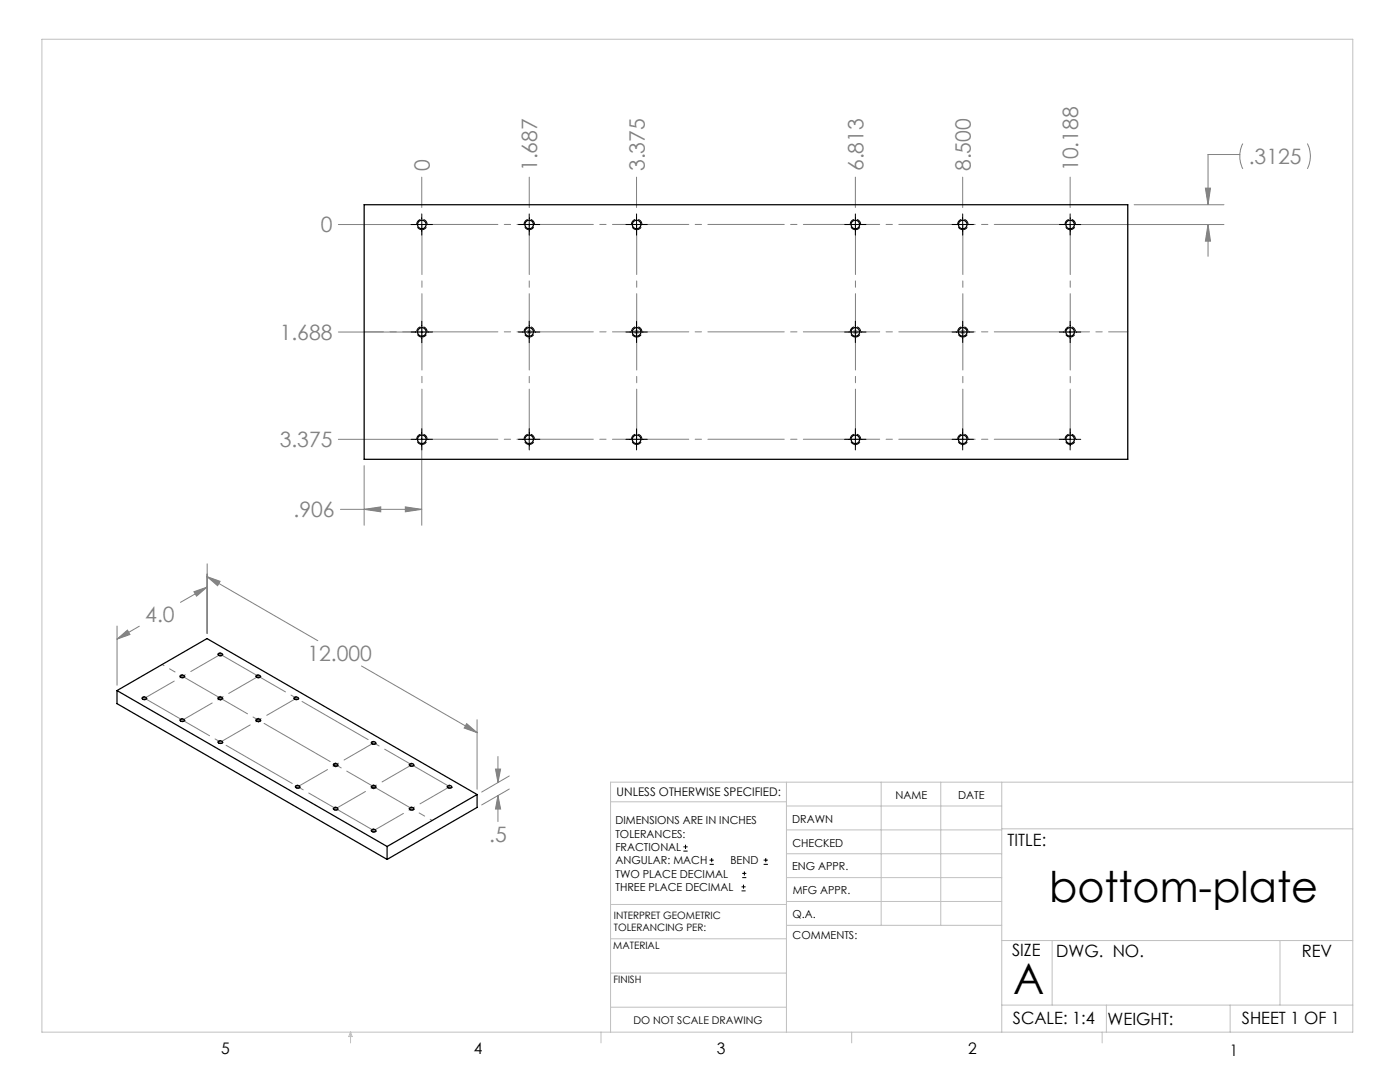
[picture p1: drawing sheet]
<svg xmlns="http://www.w3.org/2000/svg" width="279mm" height="216mm" viewBox="0 0 279 216" stroke-linecap="round" stroke-linejoin="round" font-family="sans-serif">
<g fill="none" stroke="#000" stroke-width=".2">
<path d="M82.1 44.8h4.2M84.2 42.7v4.2M103.5 44.8h4.2M105.6 42.7v4.2M124.9 44.8h4.3M127 42.7v4.2M168.6 44.8h4.2M170.7 42.7v4.2M190 44.8h4.3M192.1 42.7v4.2M211.4 44.8h4.3M213.6 42.7v4.2"/>
<path d="M82.1 66.3h4.2M84.2 64.1v4.3M103.5 66.3h4.2M105.6 64.1v4.3M124.9 66.3h4.3M127 64.1v4.3M168.6 66.3h4.2M170.7 64.1v4.3M190 66.3h4.3M192.1 64.1v4.3M211.4 66.3h4.3M213.6 64.1v4.3"/>
<path d="M82.1 87.7h4.2M84.2 85.5v4.3M103.5 87.7h4.2M105.6 85.5v4.3M124.9 87.7h4.3M127 85.5v4.3M168.6 87.7h4.2M170.7 85.5v4.3M190 87.7h4.3M192.1 85.5v4.3M211.4 87.7h4.3M213.6 85.5v4.3"/>
<path d="M136.4 169.8h.8M136.4 169h.8M136.8 168.6v.8M141.6 172.5h.9M141.6 171.6h.9M142 171.2v.8M148 177.8h.8M148 177h.8M148.1 175.1h.8M148.1 174.3h.8M148.4 176.5v.8M148.6 173.9v.8"/>
<path d="M152.4 172.5h.8M152.4 171.6h.8M152.8 171.2v.8"/>
</g>
<g fill="none" stroke="#808080" stroke-width=".2">
<path d="M84.2 35.3v6.1M105.6 35.3v6.1M127 35.3v6.1M170.7 35.3v6.1M192.1 35.3v6.1M213.6 35.3v6.1M240.6 37.5h1l-.5 3.4zM247.4 30.8h-6.3v10.1M248 28.6a5.6 5.6 0 0 0 0 5.1M260.9 28.6a5.6 5.6 0 0 1 0 5.1M67.5 44.8h15.4M214.8 44.8h29.5"/>
<path d="M226.3 40.9h18M241.1 44.8l.5 3.3h-1zM241.1 44.8v6.4M67.5 66.3h15.4M105.1 66.3h1M105.3 65.9l.7 .7M105.6 65.7v1M106 65.9l-.7 .7M126.5 66.3h1.1M126.7 65.9l.7 .7M127 65.7v1M127.4 65.9l-.7 .7"/>
<path d="M170.2 66.3h1M170.4 65.9l.7 .7M170.7 65.7v1M171.1 65.9l-.7 .7M191.6 66.3h1.1M191.8 65.9l.7 .7M192.1 65.7v1M192.5 65.9l-.7 .7M67.5 87.7h15.4M72.7 92.9v11.9M84.2 88.9v15.9M38.7 118.1l2.6-.9-2.1 1.8z"/>
<path d="M41.3 114.5v11.9M41.3 117.2l-5.3 3M41.3 115.1l2.6 .9-.5 .9zM41.3 112.5v13.9M41.3 115.1l22.1 12.7M67.9 101.6h16.3M72.7 101.6l3.3-.5v1zM80.9 101.1l3.3 .5-3.3 .5zM23.4 127.5l2-1.8 .5 .9zM23.4 124.9v11.8M27.8 125l-4.4 2.5M43.5 139.3h1"/>
<path d="M43.6 139l.7 .7M44 138.9v.9M44.3 139l-.7 .7M72.1 132.9l23.1 13.3M51 143.7h1.1M51.2 143.4l.7 .7M51.6 143.2v1M51.9 143.4l-.7 .7M66.5 152.6h1M66.6 152.3l.7 .7M67 152.1v1M67.3 152.3l-.7 .7"/>
<path d="M74.1 157h1M74.2 156.6l.7 .7M74.6 156.5v1M74.9 156.6l-.7 .7M93.1 144.4l2.1 1.8-2.6-.9zM95.2 143.6v13.9M98.9 153.5h1l-.5 2.6zM99.4 158.7l.5 2.7h-1zM99.4 151v5.1M99.4 158.7v5.2M101.6 154.8l-5.5 3.2M101.6 157.4l-5.5 3.2"/>
</g>
<g fill="none" stroke="#000" stroke-width=".2" stroke-dasharray="1.3 .6" stroke-dashoffset=".2" stroke-linecap="butt">
<path d="M84.2 45.8a1.04 1.04 0 0 1-.9-1.5 1.04 1.04 0 0 1 1.8-.1 1.04 1.04 0 0 1-.8 1.6h-.1M105.6 45.8a1.04 1.04 0 0 1-.9-1.5 1.04 1.04 0 0 1 1.8-.1 1.04 1.04 0 0 1-.7 1.6h-.2M127.1 45.8a1.04 1.04 0 0 1-1-1.5 1.04 1.04 0 0 1 1.8-.1 1.04 1.04 0 0 1-.7 1.6h-.1M170.7 45.8a1.04 1.04 0 0 1-.9-1.5 1.04 1.04 0 0 1 1.8-.1 1.04 1.04 0 0 1-.7 1.6h-.2M192.2 45.8a1.04 1.04 0 0 1-1-1.5 1.04 1.04 0 0 1 1.8-.1 1.04 1.04 0 0 1-.7 1.6h-.1M213.6 45.8a1.04 1.04 0 0 1-.9-1.5 1.04 1.04 0 0 1 1.7-.1 1.04 1.04 0 0 1-.7 1.6h-.1M84.2 67.3a1.04 1.04 0 0 1-.9-1.6 1.04 1.04 0 0 1 1.8-.1 1.04 1.04 0 0 1-.8 1.6l-.1 .1M105.6 67.3a1.04 1.04 0 0 1-.9-1.6 1.04 1.04 0 0 1 1.8-.1 1.04 1.04 0 0 1-.7 1.6l-.2 .1M127.1 67.3a1.04 1.04 0 0 1-1-1.6 1.04 1.04 0 0 1 1.8-.1 1.04 1.04 0 0 1-.7 1.6l-.1 .1M170.7 67.3a1.04 1.04 0 0 1-.9-1.6 1.04 1.04 0 0 1 1.8-.1 1.04 1.04 0 0 1-.7 1.6l-.2 .1M192.2 67.3a1.04 1.04 0 0 1-1-1.6 1.04 1.04 0 0 1 1.8-.1 1.04 1.04 0 0 1-.7 1.6l-.1 .1M213.6 67.3a1.04 1.04 0 0 1-.9-1.6 1.04 1.04 0 0 1 1.7-.1 1.04 1.04 0 0 1-.7 1.6l-.1 .1"/>
<path d="M84.2 88.7a1.04 1.04 0 0 1-.9-1.5 1.04 1.04 0 0 1 1.8-.2 1.04 1.04 0 0 1-.8 1.7h-.1M105.6 88.7a1.04 1.04 0 0 1-.9-1.5 1.04 1.04 0 0 1 1.8-.2 1.04 1.04 0 0 1-.7 1.7h-.2M127.1 88.7a1.04 1.04 0 0 1-1-1.5 1.04 1.04 0 0 1 1.8-.2 1.04 1.04 0 0 1-.7 1.7h-.1M170.7 88.7a1.04 1.04 0 0 1-.9-1.5 1.04 1.04 0 0 1 1.8-.2 1.04 1.04 0 0 1-.7 1.7h-.2M192.2 88.7a1.04 1.04 0 0 1-1-1.5 1.04 1.04 0 0 1 1.8-.2 1.04 1.04 0 0 1-.7 1.7h-.1M213.6 88.7a1.04 1.04 0 0 1-.9-1.5 1.04 1.04 0 0 1 1.7-.2 1.04 1.04 0 0 1-.7 1.7h-.1"/>
</g>
<g fill="none" stroke="#000" stroke-width=".2" stroke-dasharray="1.3 .6" stroke-dashoffset=".3" stroke-linecap="butt">
<path d="M28.5 139.5a.32 .32 0 0 1-.1-.4 .32 .32 0 0 1 .5-.1 .35 .35 0 0 1 .5 .3 .35 .35 0 0 1-.5 .3l-.4-.1M36.1 135.2a.32 .32 0 0 1-.1-.5 .32 .32 0 0 1 .4-.1 .35 .35 0 0 1 .5 .3 .35 .35 0 0 1-.5 .3h-.3M43.6 139.5a.32 .32 0 0 1 0-.4 .32 .32 0 0 1 .4-.1 .35 .35 0 0 1 .5 .3 .35 .35 0 0 1-.5 .3l-.4-.1M43.6 130.8a.32 .32 0 0 1 0-.4 .32 .32 0 0 1 .4-.1 .35 .35 0 0 1 .5 .3 .35 .35 0 0 1-.5 .3l-.4-.1M51.2 135.2a.32 .32 0 0 1-.1-.5 .32 .32 0 0 1 .5-.1 .35 .35 0 0 1 .5 .3 .35 .35 0 0 1-.5 .3h-.4M58.8 139.5a.32 .32 0 0 1-.1-.4 .32 .32 0 0 1 .5-.1 .35 .35 0 0 1 .5 .3 .35 .35 0 0 1-.5 .3l-.4-.1M36.1 143.9a.32 .32 0 0 1-.1-.4 .32 .32 0 0 1 .4-.1 .35 .35 0 0 1 .5 .3 .35 .35 0 0 1-.5 .3l-.3-.1M43.6 148.3a.32 .32 0 0 1 0-.5 .32 .32 0 0 1 .4 0 .35 .35 0 0 1 .5 .3 .35 .35 0 0 1-.5 .3l-.4-.1M51.2 143.9a.32 .32 0 0 1 0-.4 .32 .32 0 0 1 .4-.1 .35 .35 0 0 1 .5 .3 .35 .35 0 0 1-.5 .3l-.4-.1M59.1 157.2a.32 .32 0 0 1-.1-.4 .32 .32 0 0 1 .4-.1 .35 .35 0 0 1 .6 .3 .35 .35 0 0 1-.6 .3l-.3-.1M66.6 152.8a.32 .32 0 0 1 0-.4 .32 .32 0 0 1 .4-.1 .35 .35 0 0 1 .5 .3 .35 .35 0 0 1-.5 .3l-.4-.1M74.2 157.2a.32 .32 0 0 1 0-.4 .32 .32 0 0 1 .4-.1 .35 .35 0 0 1 .5 .3 .35 .35 0 0 1-.5 .3l-.4-.1"/>
<path d="M74.2 148.4a.32 .32 0 0 1 0-.4 .32 .32 0 0 1 .4-.1 .35 .35 0 0 1 .5 .3 .35 .35 0 0 1-.5 .3l-.4-.1M81.8 152.8a.32 .32 0 0 1-.1-.4 .32 .32 0 0 1 .5-.1 .35 .35 0 0 1 .5 .3 .35 .35 0 0 1-.5 .3l-.4-.1M89.4 157.2a.32 .32 0 0 1-.1-.4 .32 .32 0 0 1 .4-.1 .35 .35 0 0 1 .6 .3 .35 .35 0 0 1-.6 .3l-.3-.1M66.6 161.6a.32 .32 0 0 1 0-.5 .32 .32 0 0 1 .4 0 .35 .35 0 0 1 .5 .3 .35 .35 0 0 1-.5 .3l-.4-.1M74.2 165.9a.32 .32 0 0 1 0-.4 .32 .32 0 0 1 .4-.1 .35 .35 0 0 1 .5 .3 .35 .35 0 0 1-.5 .3l-.4-.1M81.8 161.6a.32 .32 0 0 1-.1-.5 .32 .32 0 0 1 .5 0 .35 .35 0 0 1 .5 .3 .35 .35 0 0 1-.5 .3l-.4-.1"/>
</g>
<g fill="none" stroke="#c0c0c0" stroke-width=".2">
<path d="M8.4 7.8h261.6v198.2h-261.6zM121.8 160h35.2M157 156.1v49.9M175.9 156.1v28.5M187.7 156.1v28.5M199.9 156.1v49.9M270 156.1h-148.2v49.9M157 170.4h42.9M157 165.6h42.9M157 160.8h42.9M157 175.1h42.9M157 179.9h42.9"/>
<path d="M199.9 165.4h70.1M121.8 194.2h35.2M121.8 187.3h35.2M121.8 180.5h35.2M157 184.6h42.9M199.9 187.7h70.1M210 187.7v12.9M255.4 187.7v12.9M70 206v2.1M70 206l.3 .8h-.7zM119.9 206v2.1M121.8 201h35.2"/>
<path d="M170 206v2.1M199.9 200.6h70.1M220 206v2.1M220.8 200.6v5.4M245.5 200.6v5.4"/>
</g>
<path d="M84.2 44.8h129.4M84.2 66.2h129.4M84.2 87.6h129.4" fill="none" stroke="#808080" stroke-width=".2" stroke-dasharray="15.2 1.3 1.3 1.3" stroke-dashoffset=".1"/>
<path d="M84.2 44.8v42.8M105.6 44.8v42.8M127.1 44.8v42.8M170.7 44.8v42.8M192.2 44.8v42.8M213.6 44.8v42.8" fill="none" stroke="#808080" stroke-width=".2" stroke-dasharray="15.2 1.3 1.3 1.3" stroke-dashoffset="5.2"/>
<path d="M84.2 66.2h-11.5M213.6 66.2h11.5" fill="none" stroke="#808080" stroke-width=".2" stroke-dasharray="15.2 1.3 1.3 1.3" stroke-dashoffset="11.4"/>
<path d="M28.9 139.3l45.7 26.4M36.4 134.9l45.8 26.5M44 130.6l45.7 26.4" fill="none" stroke="#808080" stroke-width=".2" stroke-dasharray="15.2 1.3 1.3 1.3" stroke-dashoffset=".3"/>
<path d="M44 130.6l-15.1 8.7M51.6 134.9l-15.2 8.8M59.2 139.3l-15.2 8.8M74.6 148.2l-15.2 8.8M82.2 152.6l-15.2 8.8M89.7 157l-15.1 8.7" fill="none" stroke="#808080" stroke-width=".2" stroke-dasharray="15.2 1.3 1.3 1.3" stroke-dashoffset="8.4"/>
<path d="M36.4 134.9l-4-2.3M82.2 161.4l4 2.3" fill="none" stroke="#808080" stroke-width=".2" stroke-dasharray="15.2 1.3 1.3 1.3" stroke-dashoffset="14.8"/>
<path d="M240.6 37.5h1l-.5 3.4zM241.1 44.8l.5 3.3h-1zM80.9 101.1l3.3 .5-3.3 .5zM72.7 101.6l3.3-.5v1zM38.7 118.1l2.6-.9-2.1 1.8zM23.4 127.5l2-1.8 .5 .9zM98.9 153.5h1l-.5 2.6zM99.4 158.7l.5 2.7h-1zM93.1 144.4l2.1 1.8-2.6-.9zM41.3 115.1l2.6 .9-.5 .9z" fill="#808080"/>
<g fill="none" stroke="#000" stroke-width=".25">
<path d="M72.7 40.9h152.4v50.8h-152.4zM23.4 137.8v2.6l53.9 31.1M23.4 137.8l53.9 31.1M23.4 137.8l17.9-10.4 53.9 31.1M28.5 139.2a.41 .41 0 0 1 .5-.1 .41 .41 0 0 1 .2 .4 .44 .44 0 0 1-.4 .1 .44 .44 0 0 1-.4-.3zM36.1 134.8a.41 .41 0 0 1 .4-.1 .41 .41 0 0 1 .3 .4 .48 .48 0 0 1-.8-.2zM43.6 139.2a.51 .51 0 0 1 .8 .2 .47 .47 0 0 1-.5 .2 .47 .47 0 0 1-.3-.4zM43.6 130.4a.42 .42 0 0 1 .5-.1 .42 .42 0 0 1 .3 .4 .41 .41 0 0 1-.5 .2 .41 .41 0 0 1-.3-.5zM51.2 134.8a.41 .41 0 0 1 .5-.1 .41 .41 0 0 1 .2 .4 .45 .45 0 0 1-.4 .1 .45 .45 0 0 1-.3-.3zM58.8 139.2a.41 .41 0 0 1 .5-.1 .41 .41 0 0 1 .2 .4 .46 .46 0 0 1-.8-.2zM36 143.6a.46 .46 0 0 1 .5-.1 .46 .46 0 0 1 .3 .3 .47 .47 0 0 1-.8-.2zM43.6 147.9a.42 .42 0 0 1 .5-.1 .42 .42 0 0 1 .3 .4 .41 .41 0 0 1-.5 .2 .41 .41 0 0 1-.3-.5z"/>
<path d="M51.2 143.5a.39 .39 0 0 1 .5-.1 .39 .39 0 0 1 .2 .4 .46 .46 0 0 1-.7-.1zM59 156.9a.42 .42 0 0 1 .5-.2 .42 .42 0 0 1 .3 .4 .44 .44 0 0 1-.5 .2 .44 .44 0 0 1-.3-.4zM66.6 152.5a.42 .42 0 0 1 .5-.1 .42 .42 0 0 1 .3 .4 .44 .44 0 0 1-.5 .1 .44 .44 0 0 1-.3-.4zM74.2 156.9a.44 .44 0 0 1 .4-.2 .44 .44 0 0 1 .4 .4 .47 .47 0 0 1-.8-.2zM74.2 148.2a.44 .44 0 0 1 .4-.2 .44 .44 0 0 1 .4 .4 .47 .47 0 0 1-.8-.2zM81.8 152.5a.39 .39 0 0 1 .5-.2 .39 .39 0 0 1 .2 .5 .39 .39 0 0 1-.5 .1 .39 .39 0 0 1-.2-.4zM89.4 156.8a.41 .41 0 0 1 .4-.1 .41 .41 0 0 1 .3 .4 .45 .45 0 0 1-.5 .2 .45 .45 0 0 1-.3-.4zM95.2 158.5l-17.9 10.4M95.2 158.5v2.6l-17.9 10.4M66.6 161.3a.42 .42 0 0 1 .5-.2 .42 .42 0 0 1 .3 .4 .44 .44 0 0 1-.5 .2 .44 .44 0 0 1-.3-.4zM74.2 165.7a.44 .44 0 0 1 .4-.2 .44 .44 0 0 1 .4 .4 .47 .47 0 0 1-.8-.2zM77.3 168.9v2.6"/>
<path d="M81.7 161.3a.41 .41 0 0 1 .5-.2 .41 .41 0 0 1 .3 .4 .45 .45 0 0 1-.4 .1 .45 .45 0 0 1-.4-.3z"/>
<circle cx="84.2" cy="44.8" r=".86"/>
<circle cx="105.6" cy="44.8" r=".86"/>
<circle cx="127.1" cy="44.8" r=".86"/>
<circle cx="170.7" cy="44.8" r=".86"/>
<circle cx="192.1" cy="44.8" r=".86"/>
<circle cx="213.6" cy="44.8" r=".86"/>
<circle cx="84.2" cy="66.2" r=".86"/>
<circle cx="105.6" cy="66.2" r=".86"/>
<circle cx="127.1" cy="66.2" r=".86"/>
<circle cx="170.7" cy="66.2" r=".86"/>
<circle cx="192.1" cy="66.2" r=".86"/>
<circle cx="213.6" cy="66.2" r=".86"/>
<circle cx="84.2" cy="87.7" r=".86"/>
<circle cx="105.6" cy="87.7" r=".86"/>
<circle cx="127.1" cy="87.7" r=".86"/>
<circle cx="170.7" cy="87.7" r=".86"/>
<circle cx="192.1" cy="87.7" r=".86"/>
<circle cx="213.6" cy="87.7" r=".86"/>
</g>
<g font-size="8.5">
<text x="209.4" y="179.9">bottom-plate</text>
<text x="202.2" y="198.3">A</text>
</g>
<g font-size="4.2" fill="#808080">
<text x="85.8" y="34.2" transform="rotate(-90 85.8 34.2)">0</text>
<text x="107.2" y="34.2" transform="rotate(-90 107.2 34.2)">1.687</text>
<text x="128.7" y="34.2" transform="rotate(-90 128.7 34.2)">3.375</text>
<text x="172.3" y="34.2" transform="rotate(-90 172.3 34.2)">6.813</text>
<text x="193.8" y="34.2" transform="rotate(-90 193.8 34.2)">8.500</text>
<text x="215.2" y="34.2" transform="rotate(-90 215.2 34.2)">10.188</text>
<text x="249.2" y="32.7">.3125</text>
<text x="64" y="46.4">0</text>
<text x="55.8" y="67.8">1.688</text>
<text x="55.8" y="89.2">3.375</text>
<text x="58.6" y="103.2">.906</text>
<text x="29" y="124.2">4.0</text>
<text x="61.3" y="131.9">12.000</text>
<text x="97.6" y="168">.5</text>
</g>
<g font-size="3.4">
<text x="201.1" y="168.8">TITLE:</text>
<text x="202" y="190.8">SIZE</text>
<text x="210.8" y="190.9">DWG. NO.</text>
<text x="259.8" y="191">REV</text>
<text x="202.1" y="204.4">SCALE: 1:4</text>
<text x="221" y="204.5">WEIGHT:</text>
<text x="247.8" y="204.4">SHEET 1 OF 1</text>
</g>
<g font-size="3.2">
<text x="44.2" y="210.4">5</text>
<text x="94.6" y="210.3">4</text>
<text x="143.1" y="210.4">3</text>
<text x="193.2" y="210.3">2</text>
<text x="245.4" y="210.6">1</text>
</g>
<text font-size="2.4" x="123.1" y="158.9">UNLESS OTHERWISE SPECIFIED:</text>
<g font-size="2.2">
<text x="178.7" y="159.4">NAME</text>
<text x="191.2" y="159.4">DATE</text>
<text x="122.8" y="164.5">DIMENSIONS ARE IN INCHES</text>
<text x="122.8" y="167.1">TOLERANCES:</text>
<text x="158.1" y="164.2">DRAWN</text>
<text x="122.8" y="169.8">FRACTIONAL</text>
<text x="122.8" y="172.5">ANGULAR: MACH</text>
<text x="145.8" y="172.5">BEND</text>
<text x="158.1" y="173.7">ENG APPR.</text>
<text x="158.2" y="169.1">CHECKED</text>
<text x="122.8" y="175.1">TWO PLACE DECIMAL</text>
<text x="122.8" y="177.8">THREE PLACE DECIMAL</text>
<text x="158.2" y="178.4">MFG APPR.</text>
<text x="158.2" y="183.2">Q.A.</text>
<text x="158.2" y="187.4">COMMENTS:</text>
</g>
<text font-size="2.1" x="126.4" y="204.3">DO NOT SCALE DRAWING</text>
<g font-size="2">
<text x="122.5" y="183.3">INTERPRET GEOMETRIC</text>
<text x="122.5" y="185.9">TOLERANCING PER:</text>
<text x="122.4" y="189.4">MATERIAL</text>
<text x="122.4" y="196.2">FINISH</text>
</g>
</svg>
